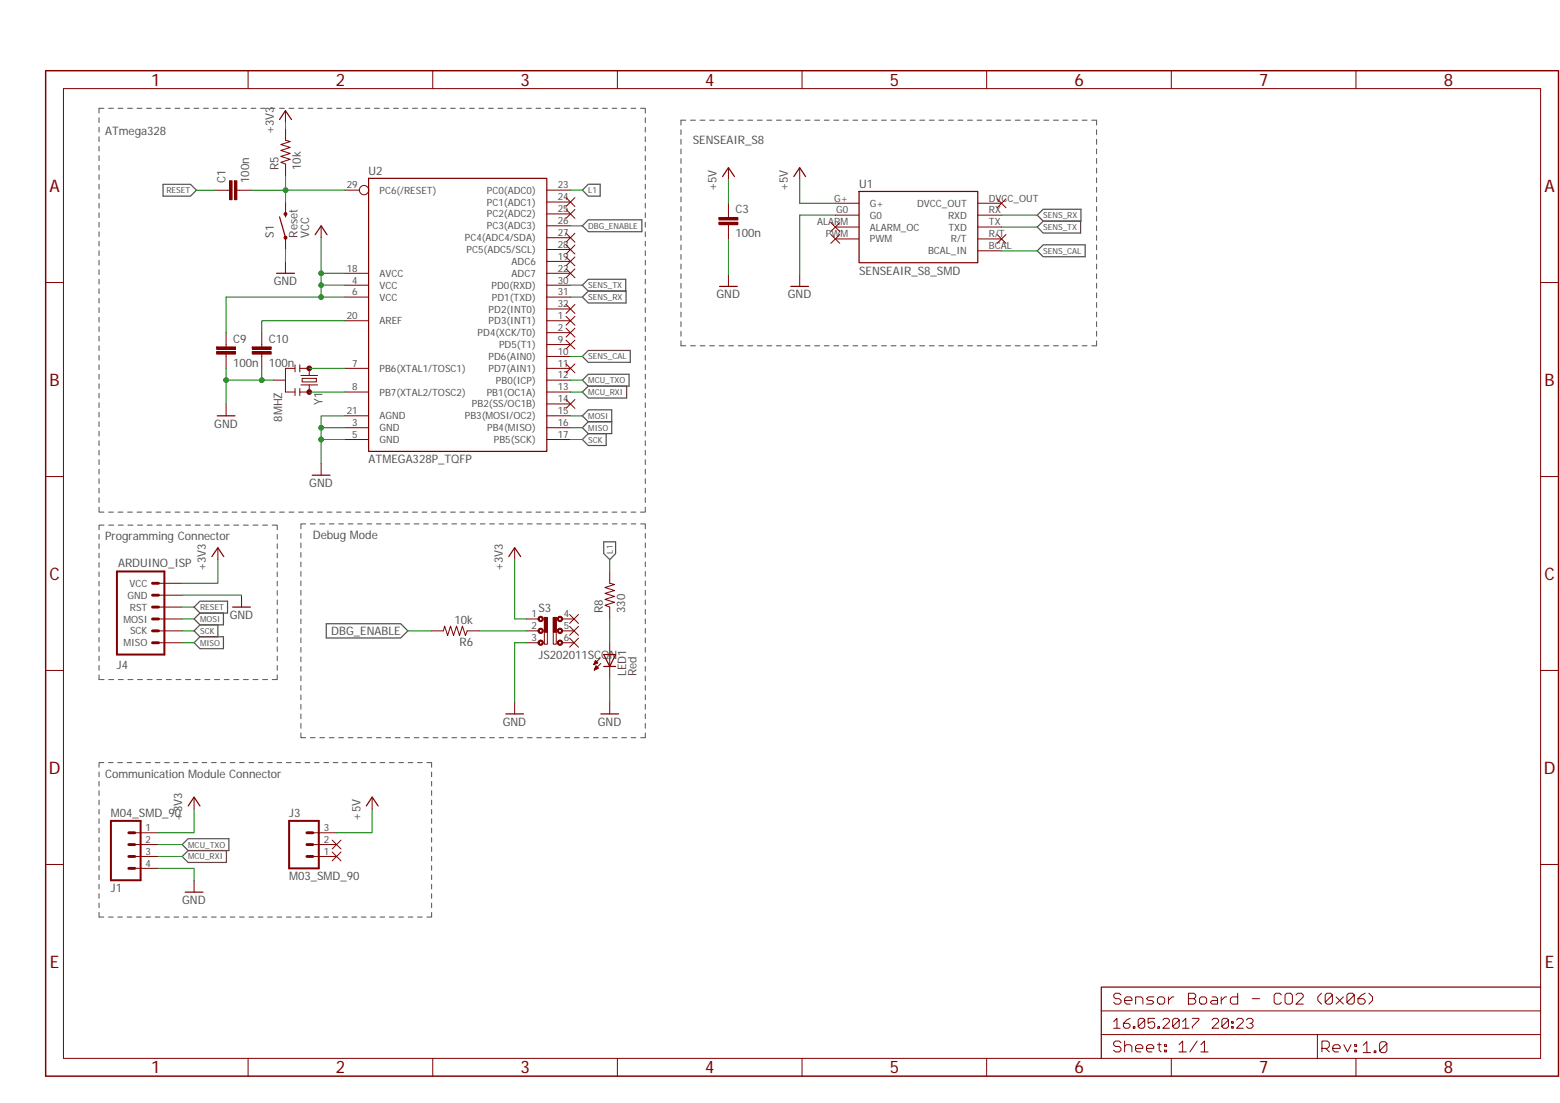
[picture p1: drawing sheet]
<svg xmlns="http://www.w3.org/2000/svg" width="297mm" height="210mm" viewBox="0 0 297 210" stroke-linecap="round" stroke-linejoin="round" font-family="sans-serif">
<path d="M8.4 13.2l288.6 192M297 13.2l-288.6 192" fill="none" stroke="#fff" stroke-width=".19"/>
<g fill="none" stroke="#505050" stroke-width=".19">
<path d="M18.9 22.4v.9M18.9 24.2v.9M18.9 26v1M18.9 27.9v.9M18.9 29.7v.9M18.9 31.5v.9M18.9 33.3v.9M18.9 35.1v.9M18.9 36.9v.9M18.9 38.7v.9M19.8 20.6h-.9v.9M20.7 20.6h.9"/>
<path d="M22.5 20.6h.9M24.3 20.6h.9M26.1 20.6h.9M27.9 20.6h.9M29.7 20.6h.9M31.5 20.6h.9M33.3 20.6h.9M35.1 20.6h1M37 20.6h.9M38.8 20.6h.9M40.6 20.6h.9M42.4 20.6h.9"/>
<path d="M44.2 20.6h.9M46 20.6h.9M47.8 20.6h.9M49.6 20.6h.9M51.4 20.6h.9M53.2 20.6h.9M55 20.6h1M56.9 20.6h.9M58.6 20.6h1M60.5 20.6h.9M62.3 20.6h.9M64.1 20.6h.9"/>
<path d="M65.9 20.6h.9M67.7 20.6h.9M69.5 20.6h.9M71.3 20.6h.9M73.1 20.6h.9M74.9 20.6h1M76.7 20.6h1M78.5 20.6h1M80.4 20.6h.9M82.2 20.6h.9M84 20.6h.9M85.8 20.6h.9"/>
<path d="M87.6 20.6h.9M89.4 20.6h.9M91.2 20.6h.9M93 20.6h.9M94.8 20.6h1M96.6 20.6h1M98.4 20.6h1M100.3 20.6h.9M102.1 20.6h.9M103.9 20.6h.9M105.7 20.6h.9M107.5 20.6h.9"/>
<path d="M109.3 20.6h.9M111.1 20.6h.9M112.9 20.6h.9M114.7 20.6h1M116.5 20.6h1M118.3 20.6h.9M120.2 20.6h.9M122 20.6h.9v.9M122.9 22.4v.9M122.9 24.2v.9M122.9 26v1M122.9 27.9v.9"/>
<path d="M122.9 29.7v.9M122.9 31.5v.9M122.9 33.3v.9M122.9 35.1v.9M122.9 36.9v.9M122.9 38.7v.9M129.7 24.7v.9M129.7 26.5v1M129.7 28.4v.9M129.7 30.2v.9M129.7 32v1M129.7 33.8v1"/>
<path d="M129.7 35.7v.9M129.7 37.5v.9M129.7 39.3v1M130.6 22.9h-.9v.9M131.5 22.9h.9M133.3 22.9h.9M135.1 22.9h.9M136.9 22.9h1M138.7 22.9h1M140.6 22.9h.9M142.4 22.9h.9M144.2 22.9h.9"/>
<path d="M146 22.9h1M147.8 22.9h1M149.7 22.9h.9M151.5 22.9h.9M153.3 22.9h.9M155.1 22.9h1M156.9 22.9h1M158.8 22.9h.9M160.6 22.9h.9M162.4 22.9h.9M164.2 22.9h.9M166 22.9h1"/>
<path d="M167.8 22.9h1M169.7 22.9h.9M171.5 22.9h.9M173.3 22.9h.9M175.1 22.9h1M177 22.9h.9M178.8 22.9h.9M180.6 22.9h.9M182.4 22.9h.9M184.2 22.9h1M186.1 22.9h.9M187.9 22.9h.9"/>
<path d="M189.7 22.9h.9M191.5 22.9h.9M193.3 22.9h.9M195.1 22.9h1M197 22.9h.9M198.8 22.9h.9M200.6 22.9h.9M202.4 22.9h.9M204.2 22.9h1M206.1 22.9h.9M207.9 22.9h.9v.9M208.8 24.7v.9"/>
<path d="M208.8 26.5v1M208.8 28.4v.9M208.8 30.2v.9M208.8 32v1M208.8 33.8v1M208.8 35.7v.9M208.8 37.5v.9M208.8 39.3v1M18.9 40.5v.9M18.9 42.3v.9M18.9 44.1v.9M18.9 45.9v.9"/>
<path d="M18.9 47.7v1M18.9 49.6v.9M18.9 51.4v.9M18.9 53.2v.9M18.9 55v.9M18.9 56.8v.9M18.9 58.6v.9M122.9 40.5v.9M122.9 42.3v.9M122.9 44.1v.9M122.9 45.9v.9M122.9 47.7v1"/>
<path d="M122.9 49.6v.9M122.9 51.4v.9M122.9 53.2v.9M122.9 55v.9M122.9 56.8v.9M122.9 58.6v.9M129.7 41.1v1M129.7 43v.9M129.7 44.8v.9M129.7 46.6v1M129.7 48.5v.9M129.7 50.3v.9"/>
<path d="M129.7 52.1v.9M129.7 53.9v1M129.7 55.8v.9M129.7 57.6v.9M129.7 59.4v.9M208.8 41.1v1M208.8 43v.9M208.8 44.8v.9M208.8 46.6v1M208.8 48.5v.9M208.8 50.3v.9M208.8 52.1v.9"/>
<path d="M208.8 53.9v1M208.8 55.8v.9M208.8 57.6v.9M208.8 59.4v.9M18.9 60.4v.9M18.9 62.2v.9M18.9 64v.9M18.9 65.8v.9M18.9 67.6v1M18.9 69.4v1M18.9 71.2v1M18.9 73.1v.9"/>
<path d="M18.9 74.9v.9M18.9 76.7v.9M18.9 78.5v.9M122.9 60.4v.9M122.9 62.2v.9M122.9 64v.9M122.9 65.8v.9M122.9 67.6v1M122.9 69.4v1M122.9 71.2v1M122.9 73.1v.9M122.9 74.9v.9"/>
<path d="M122.9 76.7v.9M122.9 78.5v.9M129.7 61.2v1M129.7 63.1v.9M129.7 64.9v.9h.9M131.5 65.8h.9M133.3 65.8h.9M135.1 65.8h.9M136.9 65.8h1M138.7 65.8h1M140.6 65.8h.9M142.4 65.8h.9"/>
<path d="M144.2 65.8h.9M146 65.8h1M147.8 65.8h1M149.7 65.8h.9M151.5 65.8h.9M153.3 65.8h.9M155.1 65.8h1M156.9 65.8h1M158.8 65.8h.9M160.6 65.8h.9M162.4 65.8h.9M164.2 65.8h.9"/>
<path d="M166 65.8h1M167.8 65.8h1M169.7 65.8h.9M171.5 65.8h.9M173.3 65.8h.9M175.1 65.8h1M177 65.8h.9M178.8 65.8h.9M180.6 65.8h.9M182.4 65.8h.9M184.2 65.8h1M186.1 65.8h.9"/>
<path d="M187.9 65.8h.9M189.7 65.8h.9M191.5 65.8h.9M193.3 65.8h.9M195.1 65.8h1M197 65.8h.9M198.8 65.8h.9M200.6 65.8h.9M202.4 65.8h.9M204.2 65.8h1M206.1 65.8h.9M208.8 61.2v1"/>
<path d="M208.8 63.1v.9M208.8 64.9v.9h-.9M18.9 96.6v.9h.9M18.9 80.3v.9M18.9 82.1v.9M18.9 83.9v.9M18.9 85.7v.9M18.9 87.5v.9M18.9 89.3v1M18.9 91.1v1M18.9 92.9v1M18.9 94.8v.9"/>
<path d="M19.8 100h-.9v.9M20.7 97.5h.9M20.7 100h1M22.5 97.5h.9M22.5 100h1M24.3 97.5h.9M24.4 100h.9M26.1 97.5h.9M26.2 100h.9M27.9 97.5h.9M28 100h1M29.7 97.5h.9"/>
<path d="M29.9 100h.9M31.5 97.5h.9M31.7 100h.9M33.3 97.5h.9M33.5 100h1M35.1 97.5h1M35.3 100h1M37 97.5h.9M37.2 100h.9M38.8 97.5h.9M39 100h1M40.6 97.5h.9"/>
<path d="M40.8 100h1M42.4 97.5h.9M42.7 100h.9M44.2 97.5h.9M44.5 100h1M46 97.5h.9M46.4 100h.9M47.8 97.5h.9M48.2 100h.9M49.6 97.5h.9M50 100h.9M51.4 97.5h.9"/>
<path d="M51.8 100h1v.9M53.2 97.5h.9M55 97.5h1M56.9 97.5h.9M58.2 99.7h-.9v1M58.6 97.5h1M59.1 99.7h.9M60.5 97.5h.9M60.9 99.7h.9M62.3 97.5h.9M62.7 99.7h.9M64.1 97.5h.9"/>
<path d="M64.5 99.7h.9M65.9 97.5h.9M66.3 99.7h.9M67.7 97.5h.9M68.1 99.7h.9M69.5 97.5h.9M69.9 99.7h.9M71.3 97.5h.9M71.7 99.7h.9M73.1 97.5h.9M73.5 99.7h.9M74.9 97.5h1"/>
<path d="M75.3 99.7h.9M76.7 97.5h1M77.1 99.7h.9M78.5 97.5h1M78.9 99.7h.9M80.4 97.5h.9M80.7 99.7h.9M82.2 97.5h.9M82.5 99.7h.9M84 97.5h.9M84.2 99.7h1M85.8 97.5h.9"/>
<path d="M86 99.7h.9M87.6 97.5h.9M87.8 99.7h.9M89.4 97.5h.9M89.6 99.7h.9M91.2 97.5h.9M91.4 99.7h.9M93 97.5h.9M93.2 99.7h.9M94.8 97.5h1M95 99.7h.9M96.6 97.5h1"/>
<path d="M96.8 99.7h.9M98.4 97.5h1M98.6 99.7h.9M100.3 97.5h.9M100.4 99.7h.9M102.1 97.5h.9M102.2 99.7h.9M103.9 97.5h.9M104 99.7h.9M105.7 97.5h.9M105.8 99.7h.9M107.5 97.5h.9"/>
<path d="M107.6 99.7h.9M109.3 97.5h.9M109.4 99.7h.9M111.1 97.5h.9M111.2 99.7h.9M112.9 97.5h.9M113 99.7h.9M114.7 97.5h1M114.8 99.7h.9M116.5 97.5h1M116.6 99.7h.9M118.3 97.5h.9"/>
<path d="M118.4 99.7h.9M120.2 97.5h.9M120.2 99.7h.9M122 99.7h.9v1M122.9 80.3v.9M122.9 82.1v.9M122.9 83.9v.9M122.9 85.7v.9M122.9 87.5v.9M122.9 89.3v1M122.9 91.1v1M122.9 92.9v1"/>
<path d="M122.9 94.8v.9M122.9 96.6v.9h-.9M18.9 101.7v.9M18.9 103.5v.9M18.9 105.3v.9M18.9 107.1v.9M18.9 108.9v.9M18.9 110.7v.8M18.9 112.4v.9M18.9 114.2v.9M18.9 116v.9M18.9 117.8v.9"/>
<path d="M18.9 119.6v.9M52.8 101.7v.9M52.8 103.5v.9M52.8 105.3v.9M52.8 107.1v.9M52.8 108.9v.9M52.8 110.7v.8M52.8 112.4v.9M52.8 114.2v.9M52.8 116v.9M52.8 117.8v.9M52.8 119.6v.9"/>
<path d="M57.3 101.6v.9M57.3 103.4v.9M57.3 105.2v.9M57.3 107v.9M57.3 108.8v.9M57.3 110.6v.9M57.3 112.4v.9M57.3 114.2v.9M57.3 116v.9M57.3 117.8v.9M57.3 119.6v.9M122.9 101.6v.9"/>
<path d="M122.9 103.4v.9M122.9 105.2v.9M122.9 107v.9M122.9 108.8v.9M122.9 110.6v.9M122.9 112.4v.9M122.9 114.2v.9M122.9 116v.9M122.9 117.8v.9M122.9 119.6v.9M18.9 121.3v.9M18.9 123.1v.9"/>
<path d="M18.9 124.9v.9M18.9 126.7v.9M18.9 128.5v.9h.9M20.7 129.4h1M22.5 129.4h1M24.4 129.4h.9M26.2 129.4h.9M28 129.4h1M29.9 129.4h.9M31.7 129.4h.9M33.5 129.4h1M35.3 129.4h1"/>
<path d="M37.2 129.4h.9M39 129.4h1M40.8 129.4h1M42.7 129.4h.9M44.5 129.4h1M46.4 129.4h.9M48.2 129.4h.9M50 129.4h.9M52.8 128.5v.9h-1M52.8 121.3v.9M52.8 123.1v.9M52.8 124.9v.9"/>
<path d="M52.8 126.7v.9M57.3 121.4v1M57.3 123.3v.9M57.3 125.1v.9M57.3 126.9v.9M57.3 128.7v.9M57.3 130.5v.9M57.3 132.3v.9M57.3 134.1v.9M57.3 135.9v.9M57.3 137.7v.9M57.3 139.5v.9h.9"/>
<path d="M122.9 139.5v.9h-.9M122.9 121.4v1M122.9 123.3v.9M122.9 125.1v.9M122.9 126.9v.9M122.9 128.7v.9M122.9 130.5v.9M122.9 132.3v.9M122.9 134.1v.9M122.9 135.9v.9M122.9 137.7v.9M18.9 147v.9"/>
<path d="M18.9 148.8v.8M18.9 150.5v.9M18.9 152.3v.9M18.9 154.1v.9M18.9 155.9v.9M18.9 157.6v1M18.9 159.4v.9M19.8 145.2h-.9v.9M20.7 145.2h.8M22.4 145.2h.9M24.2 145.2h.9M26 145.2h.9"/>
<path d="M27.8 145.2h.9M29.6 145.2h.9M31.3 145.2h.9M33.1 145.2h.9M34.9 145.2h.9M36.7 145.2h.9M38.5 145.2h.9M40.3 145.2h.9M42.1 145.2h.8M43.8 145.2h.9M45.6 145.2h.9M47.4 145.2h.9"/>
<path d="M49.2 145.2h.9M51 145.2h.9M52.7 145.2h.9M54.5 145.2h.9M56.3 145.2h.9M58.1 145.2h.9M59.1 140.4h.9M59.9 145.2h.9M60.9 140.4h.9M61.7 145.2h.9M62.7 140.4h.9M63.5 145.2h.8"/>
<path d="M64.5 140.4h.9M65.2 145.2h.9M66.3 140.4h.9M67 145.2h.9M68.1 140.4h.9M68.8 145.2h.9M69.9 140.4h.9M70.6 145.2h.9M71.7 140.4h.9M72.4 145.2h.9M73.5 140.4h.9M74.1 145.2h1"/>
<path d="M75.3 140.4h.9M75.9 145.2h.9M77.1 140.4h.9M77.7 145.2h.9M78.9 140.4h.9M79.5 145.2h.9M80.7 140.4h.9M81.3 145.2h.9v.9M82.2 147v.9M82.2 148.8v.8M82.2 150.5v.9M82.2 152.3v.9"/>
<path d="M82.2 154.1v.9M82.2 155.9v.9M82.2 157.6v1M82.2 159.4v.9M82.5 140.4h.9M84.2 140.4h1M86 140.4h.9M87.8 140.4h.9M89.6 140.4h.9M91.4 140.4h.9M93.2 140.4h.9M95 140.4h.9"/>
<path d="M96.8 140.4h.9M98.6 140.4h.9M100.4 140.4h.9M102.2 140.4h.9M104 140.4h.9M105.8 140.4h.9M107.6 140.4h.9M109.4 140.4h.9M111.2 140.4h.9M113 140.4h.9M114.8 140.4h.9M116.6 140.4h.9"/>
<path d="M118.4 140.4h.9M120.2 140.4h.9M18.9 161.2v.9M18.9 163v.9M18.9 164.8v.9M18.9 166.6v.8M18.9 168.3v.9M18.9 170.1v.9M18.9 171.9v.9M18.9 173.7v.9h.9M20.7 174.6h.8M22.4 174.6h.9"/>
<path d="M24.2 174.6h.9M26 174.6h.9M27.8 174.6h.9M29.6 174.6h.9M31.3 174.6h.9M33.1 174.6h.9M34.9 174.6h.9M36.7 174.6h.9M38.5 174.6h.9M40.3 174.6h.9M42.1 174.6h.8M43.8 174.6h.9"/>
<path d="M45.6 174.6h.9M47.4 174.6h.9M49.2 174.6h.9M51 174.6h.9M52.7 174.6h.9M54.5 174.6h.9M56.3 174.6h.9M58.1 174.6h.9M59.9 174.6h.9M61.7 174.6h.9M63.5 174.6h.8M65.2 174.6h.9"/>
<path d="M67 174.6h.9M68.8 174.6h.9M70.6 174.6h.9M72.4 174.6h.9M74.1 174.6h1M75.9 174.6h.9M77.7 174.6h.9M79.5 174.6h.9M82.2 173.7v.9h-.9M82.2 161.2v.9M82.2 163v.9M82.2 164.8v.9"/>
<path d="M82.2 166.6v.8M82.2 168.3v.9M82.2 170.1v.9M82.2 171.9v.9"/>
</g>
<g fill="none" stroke="#505050" stroke-width=".23">
<path d="M31 35.1h5.3l1.1 1.1-1.1 1.1h-5.3zM110.9 36.2l1.1-1.1h2.3v2.2h-2.3zM110.9 54.3l1.1-1.1h7.1v2.2h-7.1zM112 41.8h10.2v2.3h-10.2l-1.1-1.1zM112 55.4h7.2v2.3h-7.2l-1.1-1.1zM197.5 41l1.1-1.2h7.2v2.3h-7.2zM197.5 43.2l1.1-1.1h7.2v2.3h-7.2zM198.6 46.6h8v2.3h-8l-1.1-1.1zM110.9 72.4l1.1-1.2h7.8v2.3h-7.8zM110.9 74.6l1.1-1.1h7.3v2.3h-7.3zM112 78h4.5v4.6h-4.5l-1.1-1.2 1.1-1.1h4.5h-4.5l-1.1-1.1zM112 66.7h8v2.3h-8l-1.1-1.1z"/>
<path d="M110.9 83.7l1.1-1.2h3.4v2.3h-3.4zM37 115.6l1.1-1.2h5.2v2.3h-5.2zM38.1 119h3.4v2.2h-3.4l-1.1-1.1zM38.1 116.7h4.4v2.3h-4.4l-1.1-1.2zM62.1 118.7h14.2l1.4 1.4-1.4 1.4h-14.2zM115 103.1h2.2v2.3l-1.1 1.1-1.1-1.1zM38.1 121.2h4.4v2.3h-4.4l-1.1-1.1zM34.7 160.8l1.1-1.1h7.8v2.2h-7.8zM34.7 163l1.1-1.1h7.3v2.3h-7.3z"/>
</g>
<g fill="none" stroke="#800000" stroke-width=".19">
<path d="M54.4 24.5v2.2l.9 .2-1.8 .6 1.8 .6-1.8 .5 1.8 .6-1.8 .6 1.8 .5-1.8 .6 .9 .3v2.3M54.4 49.8v2.2M43 76.9v2.3M61.1 88.2v2.3M213.5 189.4l-.4-.3h-.7l-.3 .3v.4l.3 .3h.7l.4 .4v.3l-.4 .4h-.7l-.3-.4M214.1 190.5h1.4v-.4l-.3-.3h-.7l-.4 .3v.7l.4 .4h.7M216.2 191.2v-1.4h1.1l.3 .3v1.1M219.7 189.8h-1l-.4 .3 .4 .4h.6l.4 .3-.4 .4h-1M220.4 190.1l.3-.3h.7l.4 .3v.7l-.4 .4h-.7l-.3-.4zM222.5 189.8v1.4M223.5 189.8h-.3l-.7 .7M226.3 189.1h1l.4 .3v.4l-.4 .3 .4 .4v.3l-.4 .4h-1z"/>
<path d="M226.3 190.1h1M228.7 189.8h.7l.4 .3v.7l-.4 .4h-.7l-.3-.4v-.7zM230.8 189.8h.7l.3 .3v1.1h-1l-.3-.4 .3-.3h1M232.5 189.8v1.4M233.6 189.8h-.4l-.7 .7M235.7 189.1v2.1h-1.1l-.3-.4v-.7l.3-.3h1.1M238.4 190.1h1.4M244 189.4l-.4-.3h-.7l-.3 .3v1.4l.3 .4h.7l.4-.4M244.7 189.4l.3-.3h.7l.4 .3v1.4l-.4 .4h-.7l-.3-.4zM246.8 189.4l.3-.3h.7l.4 .3v.4l-1.4 1.4h1.4M251.6 189.1l-.7 .7v.7l.7 .7M253.7 189.4l-1.4 1.4 .4 .4h.7l.3-.4v-1.4l-.3-.3h-.7l-.4 .3v1.4"/>
<path d="M254.4 189.8l1.4 1.4M255.8 189.8l-1.4 1.4M257.9 189.4l-1.4 1.4 .3 .4h.7l.4-.4v-1.4l-.4-.3h-.7l-.3 .3v1.4M259.6 199l.7-.7v2.1M259.9 189.1l-.6 .3-.7 .7v.7l.3 .4h.7l.3-.4v-.3l-.3-.4h-1M260.6 189.1l.7 .7v.7l-.7 .7M264.1 198.6l-1.4 1.4 .3 .4h.7l.4-.4v-1.4l-.4-.3h-.7l-.3 .3v1.4M259.6 200.4h1.4M261.7 200h.3v.4h-.3z"/>
</g>
<path d="M52.7 52h3.4M41.4 79.2h3.3M59.5 90.5h3.3" fill="none" stroke="#800000" stroke-width=".23"/>
<path d="M48 67h3.6v.4h-3.6z" fill="#800000"/>
<path d="M48 67h3.6v.4h-3.6zM48 67h.1" fill="none" stroke="#800000" stroke-width=".19"/>
<path d="M48 66h3.6v.5h-3.6z" fill="#800000"/>
<g fill="none" stroke="#800000" stroke-width=".19">
<path d="M48 66h3.6v.5h-3.6zM48 66h.1M49.8 63.3v2.7M49.8 67.4v2.7M46 113.3v2.3M116.1 108.8v2.2l.9 .3-1.8 .5 1.8 .6-1.8 .6 1.8 .5-1.8 .6 1.8 .6-1.8 .5 .9 .4v2.2M113.1 126.5h.1M113.1 126.4h.4M113.2 126.3h.5M113.2 127.5h.1M113.2 126.2h.6M113.2 127.4h.3"/>
<path d="M113.3 127.3h.4M113.3 126h.4M113.3 127.2h.6M113.3 125.9h.3M113.3 127.1h.5M113.3 125.8h.2M113.4 125.8l.4 .4-.8 .3zM113.4 127h.3M113.5 126.9h.1M113.5 126.8h.1M113.5 126.8l.4 .4-.7 .4zM114.3 125.3l-1.3 1.2"/>
<path d="M114.4 126.3l-1.2 1.3M116.1 122.4v6.7M116.1 133.7v2.2"/>
</g>
<path d="M44.3 115.6h3.4M114.4 135.9h3.4M115 124.6h2.2l-1.1 2.3zM115 126.9h2.2" fill="none" stroke="#800000" stroke-width=".23"/>
<path d="M41.3 67h3.5v.4h-3.5z" fill="#800000"/>
<path d="M41.3 67h3.5v.4h-3.5zM41.3 67h.1" fill="none" stroke="#800000" stroke-width=".19"/>
<path d="M41.3 66h3.5v.5h-3.5z" fill="#800000"/>
<g fill="none" stroke="#800000" stroke-width=".19">
<path d="M12.1 16.9h281.2v184.6h-281.2zM47.2 13.5v3.4M82.4 13.5v3.4M117.6 13.5v3.4M152.7 13.5v3.4M187.9 13.5v3.4M223 13.5v3.4M258.2 13.5v3.4M65.7 36.2h2.7M104.1 38.5h4.5M104.1 36.2h4.5M8.7 53.8h3.4"/>
<path d="M65.7 54.3h4.5M65.7 56.6h4.5M65.7 52h4.5M104.1 54.3h4.5M104.1 56.6h4.5M104.1 52h4.5M104.1 58.8h4.5M104.1 49.8h4.5M104.1 47.5h4.5M104.1 45.3h4.5M104.1 43h4.5M104.1 40.7h4.5"/>
<path d="M293.3 53.8h3.5M41.3 66h3.5v.5h-3.5zM41.3 66h.1M43 63.3v2.7M43 67.4v2.7M65.7 74.6h4.5M65.7 70.1h4.5M65.7 79.2h4.5M65.7 61.1h4.5M104.1 74.6h4.5M104.1 70.1h4.5M104.1 79.2h4.5"/>
<path d="M104.1 61.1h4.5M104.1 76.9h4.5M104.1 72.4h4.5M104.1 67.9h4.5M104.1 65.6h4.5M104.1 63.3h4.5M8.7 90.7h3.4M65.7 83.7h4.5M65.7 81.4h4.5M104.1 83.7h4.5M104.1 81.4h4.5M293.3 90.7h3.5"/>
<path d="M30.2 117.8h4.5M30.2 115.6h4.5M30.2 113.3h4.5M30.2 111h4.5M8.7 127.6h3.4M30.2 120.1h4.5M30.2 122.4h4.5M82.2 120.1h2.2l.3-.9 .5 1.8 .6-1.8 .6 1.8 .5-1.8 .6 1.8 .6-1.8 .5 1.8 .4-.9h2.2M98 133.7v2.2M293.3 127.6h3.5M8.7 164.6h3.4M293.3 164.6h3.5"/>
<path d="M209.7 192.4h83.7M209.7 197h41.1M212 194.5l.7-.6v1.8M212 195.7h1.3M213.4 198.5l-.3-.3h-.7l-.4 .3v.4l.4 .3h.7l.3 .4v.3l-.3 .4h-.7l-.4-.4M214.1 199.2l.4-.3h.7l.3 .3v1.1M214.1 198.2v2.1M215.2 193.9l-.7 .3-.6 .6v.6l.3 .3h.7l.3-.3v-.3l-.3-.3h-1M215.8 195.4h.3v.3h-.3zM216.2 199.6h1.4v-.4l-.3-.3h-.7l-.4 .3v.7l.4 .4h.7M218 194.2l-1.3 1.2 .3 .3h.7l.3-.3v-1.2l-.3-.3h-.7l-.3 .3v1.2M218.3 199.6h1.4v-.4l-.4-.3h-.7l-.3 .3v.7l.3 .4h.7"/>
<path d="M219.9 193.9h-1.3v.9l.6-.3h.3l.4 .3v.6l-.4 .3h-.6l-.3-.3M220.4 198.9h.7M220.5 195.4h.3v.3h-.3zM220.7 198.5v1.4l.4 .4M221.4 194.2l.3-.3h.7l.3 .3v.3l-1.3 1.2h1.3M221.8 198.9h.3v.3h-.3zM221.8 199.9h.3v.4h-.3zM224.5 198.9l.7-.7v2.1M224.5 194.2l-1.2 1.2 .3 .3h.6l.3-.3v-1.2l-.3-.3h-.6l-.3 .3v1.2M225.2 194.5l.6-.6v1.8M225.2 195.7h1.2M227 193.9h1.3v.3l-1.3 1.2v.3"/>
<path d="M228 198.2l-1.4 2.1M228.7 198.9l.6-.7v2.1M230.8 194.2l.3-.3h.6l.3 .3v.3l-1.2 1.2h1.2M233.9 194.2l-1.2 1.2 .3 .3h.6l.3-.3v-1.2l-.3-.3h-.6l-.3 .3v1.2M234.5 194.5h.3v.3h-.3zM234.5 195.4h.3v.3h-.3zM235.5 194.2l.3-.3h.6l.3 .3v.3l-1.2 1.2h1.2M237.3 194.2l.4-.3h.6l.3 .3v.3l-.3 .3h-.3M238.3 194.8l.3 .3v.3l-.3 .3h-.6l-.4-.3M251.7 199.6h1l.4-.4v-.7l-.4-.3h-1v2.1M252.4 199.6l.7 .7M253.8 199.6h1.4v-.4l-.4-.3h-.7l-.3 .3v.7l.3 .4h.7"/>
<path d="M255.9 198.9l.7 1.4 .7-1.4M258 198.9h.3v.3h-.3zM258 199.9h.3v.4h-.3zM293.4 197h-42.6v4.6M47.2 201.5v3.4M82.4 201.5v3.4M117.6 201.5v3.4M152.7 201.5v3.4M187.9 201.5v3.4M223 201.5v3.4M224.5 200.3h1.4M228.7 200.3h1.3"/>
<path d="M258.2 201.5v3.4"/>
<circle cx="69.3" cy="36.2" r=".89"/>
</g>
<path d="M70.2 34h33.9v51.9h-33.9zM53.2 41.3l1.2 4M54.4 40.7v.6M96.3 135.9h3.4M293.4 187.9h-83.7v13.6" fill="none" stroke="#800000" stroke-width=".23"/>
<path d="M8.7 13.5h288.1v191.4h-288.1z" fill="none" stroke="#800000" stroke-width=".28"/>
<path d="M22.3 108.8h9v15.8h-9z" fill="none" stroke="#800000" stroke-width=".38"/>
<path d="M29 117.8h1.2M29 113.3h1.2M29 115.6h1.2M29 111h1.2M29 120.1h1.2M29 122.4h1.2" fill="none" stroke="#800000" stroke-width=".55"/>
<circle cx="54.4" cy="45.2" r=".29" fill="#800000"/>
<circle cx="54.4" cy="45.2" r=".29" fill="none" stroke="#800000" stroke-width=".19"/>
<circle cx="54.4" cy="40.7" r=".29" fill="#800000"/>
<g fill="none" stroke="#800000" stroke-width=".19">
<path d="M54.4 38.5v2.2M54.4 45.3v2.2M52.1 72.4h2.3M56.2 74v1.3M56.2 69.4v1.4M56.2 70.1h-1.8v4.5h1.8M57.1 74v1.3M57.1 69.4v1.4M57.1 70.1h1.8v1.4M57.3 73.3h3.2M57.3 71.5h3.2M57.5 72h2.7v.7h-2.7z"/>
<path d="M58.9 73.3v1.3h-1.8"/>
<circle cx="54.4" cy="40.7" r=".29"/>
</g>
<circle cx="58.9" cy="70.1" r=".45" fill="#800000"/>
<circle cx="58.9" cy="70.1" r=".45" fill="none" stroke="#800000" stroke-width=".19"/>
<circle cx="58.9" cy="74.6" r=".45" fill="#800000"/>
<g fill="none" stroke="#800000" stroke-width=".19">
<path d="M61.1 43v2.3M152.3 52.3v2.2M37 167.6v2.2"/>
<circle cx="58.9" cy="74.6" r=".45"/>
</g>
<path d="M60 44.7l1.1-1.7 1.2 1.7M150.6 54.5h3.4M35.3 169.8h3.3" fill="none" stroke="#800000" stroke-width=".23"/>
<path d="M136.9 42.3h3.6v.5h-3.6z" fill="#800000"/>
<path d="M136.9 42.3h3.6v.5h-3.6zM136.9 42.3h.1" fill="none" stroke="#800000" stroke-width=".19"/>
<path d="M136.9 41.4h3.6v.5h-3.6z" fill="#800000"/>
<g fill="none" stroke="#800000" stroke-width=".19">
<path d="M107.8 37.6l1.7 1.7M107.8 39.9l1.7 1.7M109.5 37.6l-1.7 1.7M109.5 39.9l-1.7 1.7M138.7 38.7v2.7M159.1 38.7h4.5M186.2 38.7h4.5M107.8 48.9l1.7 1.7M107.8 51.2l1.7 1.7M107.8 58l1.7 1.7M109.5 48.9l-1.7 1.7M109.5 51.2l-1.7 1.7"/>
<path d="M109.5 58l-1.7 1.7M136.9 41.4h3.6v.5h-3.6zM136.9 41.4h.1M138.7 42.8v2.7M138.7 52.3v2.2M159.1 41h4.5M159.1 43.2h4.5M159.1 45.5h4.5M186.2 41h4.5M186.2 43.2h4.5M186.2 45.5h4.5M186.2 47.8h4.5"/>
<path d="M107.8 60.2l1.7 1.7M107.8 62.5l1.7 1.7M107.8 64.7l1.7 1.7M107.8 69.3l1.7 1.7M107.8 76.1l1.7 1.6M109.5 60.2l-1.7 1.7M109.5 62.5l-1.7 1.7M109.5 64.7l-1.7 1.7M109.5 69.3l-1.7 1.7M109.5 76.1l-1.7 1.6M25.7 158.5h4.5M25.7 160.8h4.5"/>
<path d="M25.7 163h4.5M25.7 165.3h4.5"/>
</g>
<path d="M163.6 36.4h22.6v13.6h-22.6zM137 54.5h3.4" fill="none" stroke="#800000" stroke-width=".23"/>
<path d="M21.1 156.3h5.7v11.3h-5.7z" fill="none" stroke="#800000" stroke-width=".38"/>
<path d="M24.5 158.5h1.2M24.5 163h1.2M24.5 160.8h1.2M24.5 165.3h1.2" fill="none" stroke="#800000" stroke-width=".55"/>
<path d="M102.6 117.4a.51 .51 0 0 1 .8 .2 .51 .51 0 0 1-.3 .7 .51 .51 0 0 1-.7-.5h.3a.29 .29 0 0 1 .3-.3 .29 .29 0 0 1 .2 .5 .29 .29 0 0 1-.5 0l-.3-.2z" fill-rule="evenodd" fill="#800000"/>
<path d="M102.6 117.4a.51 .51 0 0 1 .8 .2 .51 .51 0 0 1-.3 .7 .51 .51 0 0 1-.7-.5h.3a.29 .29 0 0 1 .3-.3 .29 .29 0 0 1 .2 .5 .29 .29 0 0 1-.5 0l-.3-.2z" fill="none" stroke="#800000" stroke-width=".19"/>
<path d="M102.6 119.7a.51 .51 0 0 1 .8 .2 .51 .51 0 0 1-.3 .7 .51 .51 0 0 1-.7-.5h.3a.29 .29 0 0 1 .3-.3 .29 .29 0 0 1 .2 .4 .29 .29 0 0 1-.5 0l-.3-.1z" fill-rule="evenodd" fill="#800000"/>
<path d="M102.6 119.7a.51 .51 0 0 1 .8 .2 .51 .51 0 0 1-.3 .7 .51 .51 0 0 1-.7-.5h.3a.29 .29 0 0 1 .3-.3 .29 .29 0 0 1 .2 .4 .29 .29 0 0 1-.5 0l-.3-.1z" fill="none" stroke="#800000" stroke-width=".19"/>
<path d="M102.6 122a.51 .51 0 0 1 .8 .1 .51 .51 0 0 1-.3 .8 .51 .51 0 0 1-.7-.5h.3a.28 .28 0 0 1 .3-.4 .28 .28 0 0 1 .2 .5 .28 .28 0 0 1-.5 0l-.3-.1z" fill-rule="evenodd" fill="#800000"/>
<path d="M102.6 122a.51 .51 0 0 1 .8 .1 .51 .51 0 0 1-.3 .8 .51 .51 0 0 1-.7-.5h.3a.28 .28 0 0 1 .3-.4 .28 .28 0 0 1 .2 .5 .28 .28 0 0 1-.5 0l-.3-.1z" fill="none" stroke="#800000" stroke-width=".19"/>
<path d="M103.7 117.5h.5v2.9h-.5z" fill="#800000"/>
<path d="M100.3 117.8h2.2M103.6 117.6h.6v5h-.6zM103.7 117.5h.5v2.9h-.5zM103.7 117.5h.1M100.3 120.1h2.2M100.3 122.4h2.2" fill="none" stroke="#800000" stroke-width=".19"/>
<path d="M106.3 117.4a.51 .51 0 0 1 .8 .2 .51 .51 0 0 1-.4 .7 .51 .51 0 0 1-.6-.5h.2a.29 .29 0 0 1 .5-.2 .29 .29 0 0 1 0 .5 .29 .29 0 0 1-.4-.1l-.1-.2h-.2z" fill-rule="evenodd" fill="#800000"/>
<path d="M106.3 117.4a.51 .51 0 0 1 .8 .2 .51 .51 0 0 1-.4 .7 .51 .51 0 0 1-.6-.5h.2a.29 .29 0 0 1 .5-.2 .29 .29 0 0 1 0 .5 .29 .29 0 0 1-.4-.1l-.1-.2h-.2z" fill="none" stroke="#800000" stroke-width=".19"/>
<path d="M106.3 119.7a.51 .51 0 0 1 .8 .2 .51 .51 0 0 1-.4 .7 .51 .51 0 0 1-.6-.5h.2a.29 .29 0 0 1 .5-.3 .29 .29 0 0 1 0 .5 .29 .29 0 0 1-.4-.1l-.1-.1h-.2z" fill-rule="evenodd" fill="#800000"/>
<path d="M106.3 119.7a.51 .51 0 0 1 .8 .2 .51 .51 0 0 1-.4 .7 .51 .51 0 0 1-.6-.5h.2a.29 .29 0 0 1 .5-.3 .29 .29 0 0 1 0 .5 .29 .29 0 0 1-.4-.1l-.1-.1h-.2z" fill="none" stroke="#800000" stroke-width=".19"/>
<path d="M106.3 122a.51 .51 0 0 1 .8 .1 .51 .51 0 0 1-.4 .8 .51 .51 0 0 1-.6-.5h.2a.29 .29 0 0 1 .4-.3 .29 .29 0 0 1 .1 .5 .29 .29 0 0 1-.4-.1l-.3-.1z" fill-rule="evenodd" fill="#800000"/>
<path d="M106.3 122a.51 .51 0 0 1 .8 .1 .51 .51 0 0 1-.4 .8 .51 .51 0 0 1-.6-.5h.2a.29 .29 0 0 1 .4-.3 .29 .29 0 0 1 .1 .5 .29 .29 0 0 1-.4-.1l-.3-.1z" fill="none" stroke="#800000" stroke-width=".19"/>
<path d="M105.4 117.5h.5v2.9h-.5z" fill="#800000"/>
<g fill="none" stroke="#800000" stroke-width=".19">
<path d="M54.4 21.1v2.2M138.7 31.9v2.3M152.3 31.9v2.3M189.9 37.8l1.7 1.8M191.6 37.8l-1.7 1.8M158.2 44.6l1.7 1.7M158.2 42.4l1.7 1.7M159.9 44.6l-1.7 1.7M159.9 42.4l-1.7 1.7M189.9 44.6l1.7 1.7M191.6 44.6l-1.7 1.7M41.5 104.3v2.2"/>
<path d="M98 104.3v2.2M105.3 117.6h.6v5h-.6zM105.4 117.5h.5v2.9h-.5zM105.4 117.5h.1M107.1 117.8h2.2M108.5 117l1.6 1.7M108.5 119.3l1.6 1.6M110.1 117l-1.6 1.7M110.1 119.3l-1.6 1.6M107.1 120.1h2.2M107.1 122.4h2.2M108.5 121.5l1.6 1.7"/>
<path d="M110.1 121.5l-1.6 1.7M37 151.7v2.3M59.6 158.5h4.5M63.2 159.9l1.7 1.7M64.9 159.9l-1.7 1.7M70.9 151.7v2.3M59.6 163h4.5M59.6 160.8h4.5M63.2 162.2l1.7 1.7M64.9 162.2l-1.7 1.7"/>
</g>
<path d="M53.2 22.8l1.2-1.7 1.1 1.7M137.6 33.6l1.1-1.7 1.1 1.7M151.1 33.6l1.2-1.7 1.1 1.7M40.3 106l1.2-1.7 1.1 1.7M96.9 106l1.1-1.7 1.1 1.7M35.8 153.4l1.2-1.7 1.1 1.7M69.7 153.4l1.2-1.7 1.1 1.7" fill="none" stroke="#800000" stroke-width=".23"/>
<path d="M55.1 156.3h5.6v9h-5.6z" fill="none" stroke="#800000" stroke-width=".38"/>
<path d="M58.4 158.5h1.2M58.4 160.8h1.2M58.4 163h1.2" fill="none" stroke="#800000" stroke-width=".55"/>
<path d="M44.6 34.4h.5v3.6h-.5z" fill="#800000"/>
<path d="M44.6 34.4h.5v3.6h-.5zM44.6 34.4h.1" fill="none" stroke="#800000" stroke-width=".19"/>
<path d="M43.7 34.4h.5v3.6h-.5z" fill="#800000"/>
<path d="M41 36.2h2.7M43.7 34.4h.5v3.6h-.5zM43.7 34.4h.1M45.1 36.2h2.7M107.8 46.7l1.7 1.7M107.8 44.4l1.7 1.7M109.5 46.7l-1.7 1.7M109.5 44.4l-1.7 1.7" fill="none" stroke="#800000" stroke-width=".19"/>
<path d="M49.8 70.1v2.3M52.1 72.4h-9.1v4.5M116.1 129.1v4.6" fill="none" stroke="#008000" stroke-width=".19"/>
<circle cx="49.8" cy="72.4" r=".45" fill="#008000"/>
<g fill="none" stroke="#008000" stroke-width=".19">
<path d="M43 70.1v2.3"/>
<circle cx="49.8" cy="72.4" r=".45"/>
</g>
<circle cx="43" cy="72.4" r=".45" fill="#008000"/>
<g fill="none" stroke="#008000" stroke-width=".19">
<path d="M54.4 47.5v2.3M65.7 79.2h-4.6v9M61.1 81.4h4.6M61.1 83.7h4.6M34.7 113.3h11.3M30.2 165.3h6.8v2.3"/>
<circle cx="43" cy="72.4" r=".45"/>
</g>
<circle cx="61.1" cy="81.4" r=".45" fill="#008000"/>
<circle cx="61.1" cy="81.4" r=".45" fill="none" stroke="#008000" stroke-width=".19"/>
<circle cx="61.1" cy="83.7" r=".45" fill="#008000"/>
<g fill="none" stroke="#008000" stroke-width=".19">
<path d="M61.1 45.3v6.7M65.7 54.3h-4.6v2.3h4.6M65.7 52h-4.6v2.3M138.7 45.5v6.8M159.1 41h-6.8v11.3M100.3 122.4h-2.3v11.3"/>
<circle cx="61.1" cy="83.7" r=".45"/>
</g>
<circle cx="61.1" cy="54.3" r=".45" fill="#008000"/>
<circle cx="61.1" cy="54.3" r=".45" fill="none" stroke="#008000" stroke-width=".19"/>
<circle cx="61.1" cy="52" r=".45" fill="#008000"/>
<g fill="none" stroke="#008000" stroke-width=".19">
<path d="M43 56.6h18.1"/>
<circle cx="61.1" cy="52" r=".45"/>
</g>
<circle cx="61.1" cy="56.6" r=".45" fill="#008000"/>
<g fill="none" stroke="#008000" stroke-width=".19">
<path d="M37.4 36.2h3.6M47.8 36.2h6.6M54.4 23.3v1.2M54.4 33.5v5M108.6 36.2h2.3M138.7 34.2v4.5M152.3 34.2v4.5h6.8M43 56.6v6.7M108.6 43h2.3M108.6 56.6h2.3M108.6 54.3h2.3M190.7 41h6.8"/>
<path d="M190.7 43.2h6.8M190.7 47.8h6.8M58.9 74.6h6.8M58.9 70.1h6.8M65.7 61.1h-15.9v2.2M108.6 79.2h2.3M108.6 72.4h2.3M108.6 74.6h2.3M108.6 67.9h2.3M108.6 83.7h2.3M108.6 81.4h2.3M34.7 115.6h2.3"/>
<path d="M34.7 117.8h2.3M41.5 106.5v4.5h-6.8M98 106.5v11.3h2.3M116.1 106.5v2.3M116.1 117.8v4.6M34.7 120.1h2.3M34.7 122.4h2.3M77.7 120.1h4.5M91.2 120.1h9.1M37 154v4.5h-6.8M70.9 154v4.5h-6.8M30.2 160.8h4.5"/>
<path d="M30.2 163h4.5"/>
<circle cx="61.1" cy="56.6" r=".45"/>
</g>
<circle cx="54.4" cy="36.2" r=".45" fill="#008000"/>
<g fill="none" stroke="#008000" stroke-width=".19">
<path d="M65.7 36.2h-11.3"/>
<circle cx="54.4" cy="36.2" r=".45"/>
</g>
<g font-size="3.3" fill="#800000">
<text x="28.8" y="16.3">1</text>
<text x="63.9" y="16.3">2</text>
<text x="99.1" y="16.3">3</text>
<text x="134.3" y="16.3">4</text>
<text x="169.4" y="16.3">5</text>
<text x="204.6" y="16.3">6</text>
<text x="239.7" y="16.3">7</text>
<text x="274.9" y="16.3">8</text>
<text x="9.4" y="36.5">A</text>
<text x="294.1" y="36.5">A</text>
<text x="9.4" y="73.4">B</text>
<text x="294.1" y="73.4">B</text>
<text x="9.4" y="110.3">C</text>
<text x="294.1" y="110.3">C</text>
<text x="9.3" y="147.3">D</text>
<text x="293.9" y="147.3">D</text>
<text x="9.5" y="184.2">E</text>
<text x="294.1" y="184.2">E</text>
<text x="28.8" y="204.3">1</text>
<text x="63.9" y="204.3">2</text>
<text x="99.1" y="204.3">3</text>
<text x="134.3" y="204.3">4</text>
<text x="169.4" y="204.3">5</text>
<text x="204.6" y="204.3">6</text>
<text x="239.7" y="204.3">7</text>
<text x="274.9" y="204.3">8</text>
</g>
<g font-size="2.2" fill="#505050">
<text x="20" y="25.7">ATmega328</text>
<text x="52.1" y="25.6" transform="rotate(-90 52.1 25.6)">+3V3</text>
<text x="131.9" y="27.4">SENSEAIR_S8</text>
<text x="42.9" y="34.9" transform="rotate(-90 42.9 34.9)">C1</text>
<text x="47.5" y="34.9" transform="rotate(-90 47.5 34.9)">100n</text>
<text x="53" y="32.4" transform="rotate(-90 53 32.4)">R5</text>
<text x="57.3" y="32.4" transform="rotate(-90 57.3 32.4)">10k</text>
<text x="70.2" y="33.3">U2</text>
<text x="163.6" y="35.8">U1</text>
<text x="136.4" y="36.4" transform="rotate(-90 136.4 36.4)">+5V</text>
<text x="140.1" y="40.6">C3</text>
<text x="150" y="36.4" transform="rotate(-90 150 36.4)">+5V</text>
<text x="52.1" y="45.3" transform="rotate(-90 52.1 45.3)">S1</text>
<text x="56.6" y="45.3" transform="rotate(-90 56.6 45.3)">Reset</text>
<text x="58.9" y="45.3" transform="rotate(-90 58.9 45.3)">VCC</text>
<text x="140.1" y="45.1">100n</text>
<text x="163.6" y="52.3">SENSEAIR_S8_SMD</text>
<text x="52.1" y="54.3">GND</text>
<text x="136.4" y="56.8">GND</text>
<text x="150" y="56.8">GND</text>
<text x="44.4" y="65.3">C9</text>
<text x="51.2" y="65.3">C10</text>
<text x="44.4" y="69.8">100n</text>
<text x="51.2" y="69.8">100n</text>
<text x="61.4" y="77.1" transform="rotate(-90 61.4 77.1)">Y1</text>
<text x="40.8" y="81.4">GND</text>
<text x="53.7" y="80.3" transform="rotate(-90 53.7 80.3)">8MHZ</text>
<text x="70.2" y="88.2">ATMEGA328P_TQFP</text>
<text x="58.9" y="92.7">GND</text>
<text x="20" y="102.8">Programming Connector</text>
<text x="22.5" y="107.9">ARDUINO_ISP</text>
<text x="59.6" y="102.6">Debug Mode</text>
<text x="39.2" y="108.8" transform="rotate(-90 39.2 108.8)">+3V3</text>
<text x="95.7" y="108.8" transform="rotate(-90 95.7 108.8)">+3V3</text>
<text x="43.7" y="117.8">GND</text>
<text x="86.6" y="118.7">10k</text>
<text x="102.5" y="116.4">S3</text>
<text x="114.8" y="116.7" transform="rotate(-90 114.8 116.7)">R8</text>
<text x="119" y="116.7" transform="rotate(-90 119 116.7)">330</text>
<text x="63.1" y="120.9">DBG_ENABLE</text>
<text x="87.5" y="123">R6</text>
<text x="102.5" y="125.5">JS202011SCQN</text>
<text x="22.3" y="127.3">J4</text>
<text x="119.2" y="128.7" transform="rotate(-90 119.2 128.7)">LED1</text>
<text x="121.2" y="128.7" transform="rotate(-90 121.2 128.7)">Red</text>
<text x="95.7" y="138.2">GND</text>
<text x="113.8" y="138.2">GND</text>
<text x="20" y="148">Communication Module Connector</text>
<text x="21.1" y="155.6">M04_SMD_90</text>
<text x="55.1" y="155.6">J3</text>
<text x="34.7" y="156.3" transform="rotate(-90 34.7 156.3)">+3V3</text>
<text x="68.6" y="156.3" transform="rotate(-90 68.6 156.3)">+5V</text>
<text x="55.1" y="167.6">M03_SMD_90</text>
<text x="21.1" y="169.8">J1</text>
<text x="34.7" y="172.1">GND</text>
</g>
<g font-size="1.9" fill="#505050">
<text x="66" y="35.9">29</text>
<text x="106.2" y="35.9">23</text>
<text x="72.3" y="36.9">PC6(/RESET)</text>
<text x="92.7" y="41.4">PC2(ADC2)</text>
<text x="92.7" y="39.1">PC1(ADC1)</text>
<text x="92.7" y="36.9">PC0(ADC0)</text>
<text x="106.2" y="40.4">25</text>
<text x="106.2" y="38.1">24</text>
<text x="158.9" y="38.4">G+</text>
<text x="159.2" y="40.6">G0</text>
<text x="165.6" y="39.4">G+</text>
<text x="165.6" y="41.6">G0</text>
<text x="174.6" y="39.4">DVCC_OUT</text>
<text x="180.5" y="41.6">RXD</text>
<text x="188.3" y="38.4">DVCC_OUT</text>
<text x="188.3" y="40.6">RX</text>
<text x="88.5" y="45.9">PC4(ADC4/SDA)</text>
<text x="92.7" y="43.7">PC3(ADC3)</text>
<text x="106.2" y="47.2">28</text>
<text x="106.2" y="44.9">27</text>
<text x="106.2" y="42.7">26</text>
<text x="155.6" y="42.9">ALARM</text>
<text x="157.3" y="45.2">PWM</text>
<text x="165.6" y="43.9">ALARM_OC</text>
<text x="165.6" y="46.2">PWM</text>
<text x="180.6" y="43.9">TXD</text>
<text x="181.1" y="46.2">R/T</text>
<text x="188.3" y="42.9">TX</text>
<text x="188.3" y="45.2">R/T</text>
<text x="188.3" y="47.4">BCAL</text>
<text x="66" y="51.7">18</text>
<text x="67.1" y="54">4</text>
<text x="72.3" y="52.7">AVCC</text>
<text x="88.9" y="48.2">PC5(ADC5/SCL)</text>
<text x="97.4" y="52.7">ADC7</text>
<text x="97.4" y="50.4">ADC6</text>
<text x="106.2" y="54">30</text>
<text x="106.2" y="51.7">22</text>
<text x="106.2" y="49.4">19</text>
<text x="176.7" y="48.4">BCAL_IN</text>
<text x="67.1" y="56.2">6</text>
<text x="72.3" y="55">VCC</text>
<text x="72.3" y="57.2">VCC</text>
<text x="93" y="59.5">PD2(INT0)</text>
<text x="93.6" y="55">PD0(RXD)</text>
<text x="93.7" y="57.2">PD1(TXD)</text>
<text x="106.2" y="58.5">32</text>
<text x="106.2" y="56.2">31</text>
<text x="66" y="60.7">20</text>
<text x="72.3" y="61.7">AREF</text>
<text x="90.9" y="64">PD4(XCK/T0)</text>
<text x="93" y="61.7">PD3(INT1)</text>
<text x="106.2" y="65.3">9</text>
<text x="106.2" y="63">2</text>
<text x="106.2" y="60.7">1</text>
<text x="67.1" y="69.8">7</text>
<text x="72.3" y="70.8">PB6(XTAL1/TOSC1)</text>
<text x="93" y="70.8">PD7(AIN1)</text>
<text x="93" y="68.5">PD6(AIN0)</text>
<text x="95" y="66.3">PD5(T1)</text>
<text x="106.2" y="69.8">11</text>
<text x="106.2" y="67.5">10</text>
<text x="67.1" y="74.3">8</text>
<text x="72.3" y="75.3">PB7(XTAL2/TOSC2)</text>
<text x="89.9" y="77.6">PB2(SS/OC1B)</text>
<text x="92.7" y="75.3">PB1(OC1A)</text>
<text x="94.4" y="73">PB0(ICP)</text>
<text x="106.2" y="76.6">14</text>
<text x="106.2" y="74.3">13</text>
<text x="106.2" y="72.1">12</text>
<text x="66" y="78.8">21</text>
<text x="67.1" y="81.1">3</text>
<text x="67.1" y="83.4">5</text>
<text x="72.3" y="82.1">GND</text>
<text x="72.3" y="79.8">AGND</text>
<text x="88.5" y="79.8">PB3(MOSI/OC2)</text>
<text x="92.8" y="82.1">PB4(MISO)</text>
<text x="106.2" y="81.1">16</text>
<text x="106.2" y="78.8">15</text>
<text x="106.2" y="83.4">17</text>
<text x="72.3" y="84.4">GND</text>
<text x="94" y="84.3">PB5(SCK)</text>
<text x="24.3" y="114">GND</text>
<text x="24.7" y="111.7">VCC</text>
<text x="23.5" y="118.5">MOSI</text>
<text x="24.7" y="116.2">RST</text>
<text x="101.2" y="117.5">1</text>
<text x="101.2" y="119.8">2</text>
<text x="107.4" y="117.5">4</text>
<text x="107.4" y="119.8">5</text>
<text x="23.5" y="123">MISO</text>
<text x="24.8" y="120.8">SCK</text>
<text x="101.2" y="122">3</text>
<text x="107.4" y="122">6</text>
<text x="27.7" y="158.2">1</text>
<text x="27.7" y="160.5">2</text>
<text x="61.7" y="160.5">2</text>
<text x="61.7" y="158.2">3</text>
<text x="27.7" y="162.7">3</text>
<text x="27.7" y="165">4</text>
<text x="61.7" y="162.7">1</text>
</g>
<g font-size="1.6" fill="#505050">
<text x="31.7" y="36.8">RESET</text>
<text x="112" y="36.8">L1</text>
<text x="198.6" y="41.5">SENS_RX</text>
<text x="112" y="43.6">DBG_ENABLE</text>
<text x="198.6" y="43.8">SENS_TX</text>
<text x="198.6" y="48.3">SENS_CAL</text>
<text x="112" y="57.1">SENS_RX</text>
<text x="112" y="54.9">SENS_TX</text>
<text x="112" y="68.4">SENS_CAL</text>
<text x="112" y="72.9">MCU_TXO</text>
<text x="112" y="75.2">MCU_RXI</text>
<text x="112" y="82">MISO</text>
<text x="112" y="79.7">MOSI</text>
<text x="112" y="84.2">SCK</text>
<text x="116.7" y="105.4" transform="rotate(-90 116.7 105.4)">L1</text>
<text x="38.1" y="116.1">RESET</text>
<text x="38.1" y="118.4">MOSI</text>
<text x="38.1" y="120.6">SCK</text>
<text x="38.1" y="122.9">MISO</text>
<text x="35.8" y="161.4">MCU_TXO</text>
<text x="35.8" y="163.6">MCU_RXI</text>
</g>
</svg>
